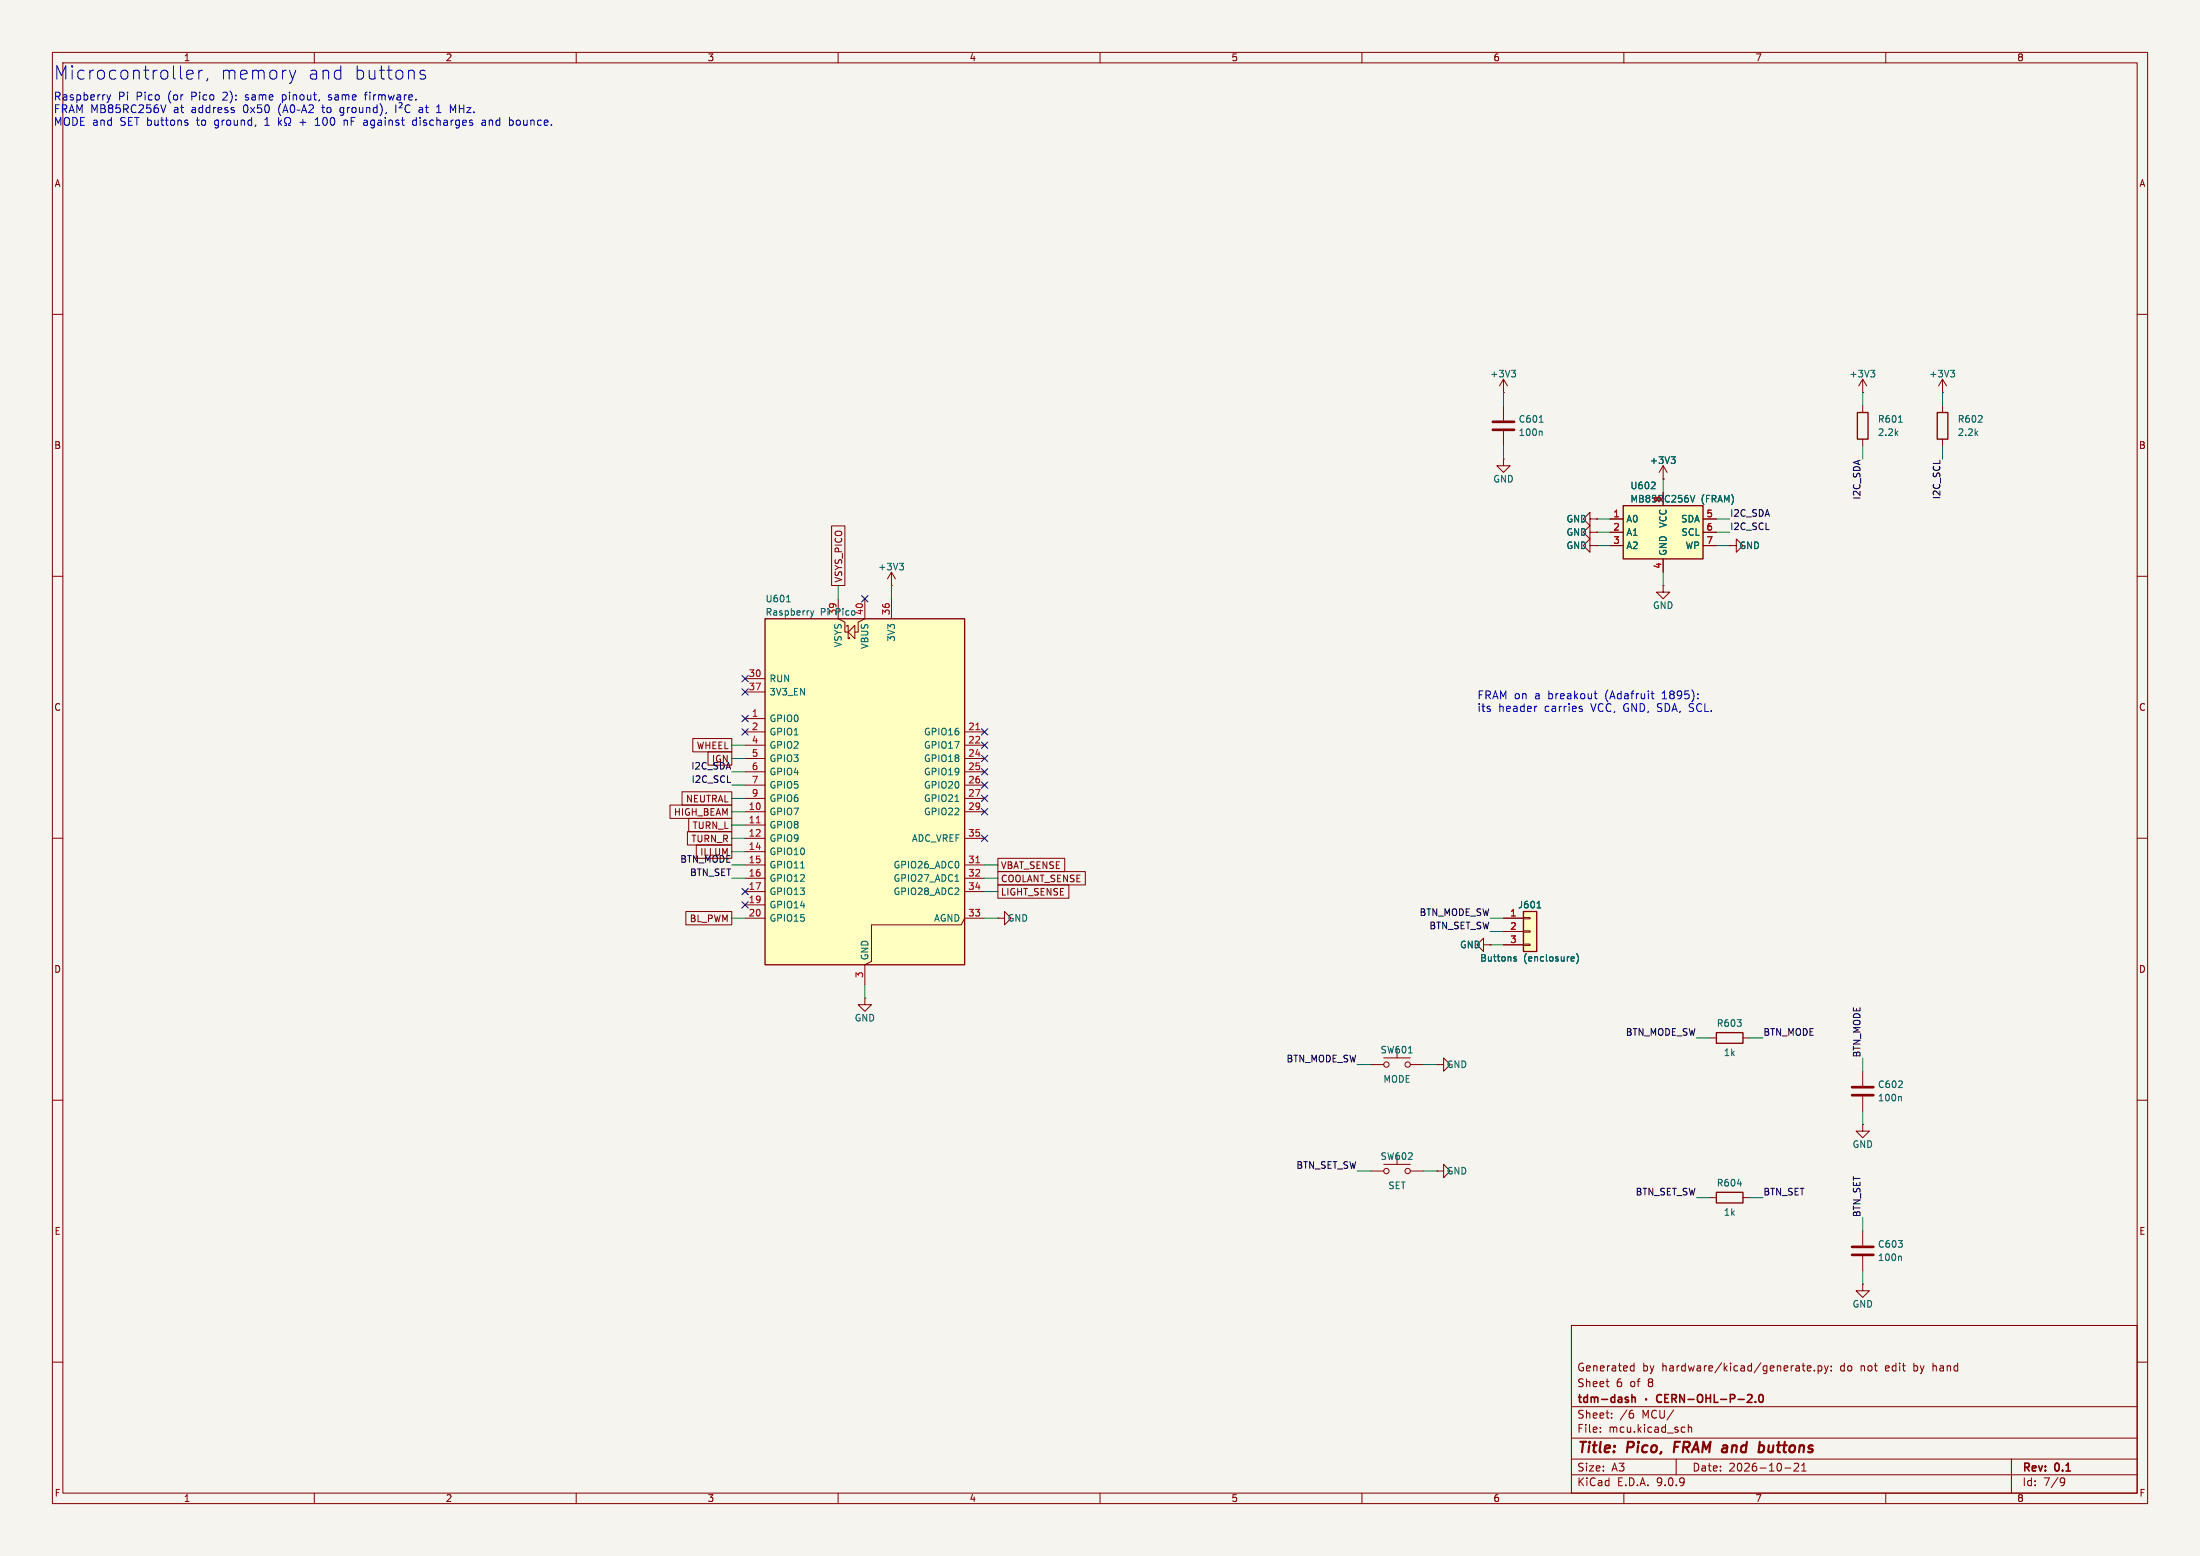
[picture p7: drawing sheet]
<svg xmlns="http://www.w3.org/2000/svg" width="420mm" height="297mm" viewBox="0 0 420 297" stroke-linecap="round" stroke-linejoin="round" font-family="sans-serif">
<path d="M0 0h420v297h-420z" fill="#f5f4ef" stroke="#f5f4ef" stroke-width=".19"/>
<g fill="none" stroke="#840000" stroke-width=".19">
<path d="M10 10h400v277h-400zM12 12h396v273h-396zM60 10v2M110 10v2M160 10v2M210 10v2M260 10v2M310 10v2M360 10v2M10 60h2M408 60h2M10 110h2"/>
<path d="M303.5 101.6v-1.3l-1.2 1.3 1.2 1.3v-1.3h1.3M304.8 101.6h.1M408 110h2M10 160h2M408 160h2M190.5 175.3h1.3v-1.3l1.2 1.3-1.2 1.2v-1.2M190.5 175.3h.1M10 210h2M408 210h2M300 253h108v32h-108zM10 260h2M300 278.5h108"/>
<path d="M300 274.5h108M300 268.5h108M305.5 273.2v.2M305.5 272.5v.1M306.6 263.7h.6M307 264.7h.2M307.7 270.5v.2M307.7 269.8v.1M311.4 261.6h.5M311.4 260.8h.5M311.4 269.2h.3M311.6 269.8l.3 .2v.4l-.3 .3"/>
<path d="M311.9 260.2v1.5M320 278.5v3M321.2 272.4l.5 .1M321.7 273.3l-.5 .1M322.3 272.5l.2-.1 .4 .1v.9M322.3 271.9v1.5M342.5 279.4l.6-.1 .2 .1 .1 .3-1 1.1h1M343.9 279.7l.5-.4v1.5M344 260.7h.6M344.2 260.2v1.3l.4 .2M345 261.2l.7-.2v-.2l-.5-.1-.2 .2 .1 .7h.6M346.4 261.5v.2"/>
<path d="M347.1 260.8l.4-.1 .3 .3-.1 .6h-.6M347.1 260.7v1.5M348.3 260.7l.4 1M348.7 261.7l-.4 .5M349 260.7l-.3 1M349.6 261.5v.2M349.6 260.8v.1M369 260.2v1.5M369.1 260.8h-.1M384 278.5v6.5M408 260h2M60 285v2"/>
<path d="M110 285v2M160 285v2M210 285v2M260 285v2M300 281.5h108M310 285v2M340.7 280.2h1.2M343.9 280.8h.9M360 285v2M393.6 282.1l.5 .1a.99 .99 0 0 1-.4 1.4h-.3M394.2 282.7l-.3 .3h-.3"/>
</g>
<path d="M319.8 275.2l-.3 2M336.5 275.9l.3 .4-.2 .7" fill="none" stroke="#840000" stroke-width=".4"/>
<g fill="none" stroke="#840000" stroke-width=".3">
<path d="M311.5 266.2v1.5M311.5 266.8l.3-.1 .3 .1 .1 .9M314.3 267v.2M317.2 266.3a.6 .6 0 0 0-.8 0 .6 .6 0 0 0-.1 .7 .56 .56 0 0 0 .2 .6 .56 .56 0 0 0 .7-.1M317.8 266.9h.5M318.5 266.2h-.7v1.5h.7M319.2 267l.7-.1 .1-.2v-.4l-.2-.1h-.6v1.5M319.5 267l.5 .7M321.5 266.2v1.5l-.8-1.5v1.5M322.3 267.1h1.1M324.3 266.3a.5 .5 0 0 1 .5-.1 .5 .5 0 0 1 .2 .5v.5a.5 .5 0 0 1-.5 .5 .5 .5 0 0 1-.5-.5v-.5zM325.7 266.9h.8"/>
<path d="M325.7 266.2v1.5M326.5 266.2v1.5M327.3 266.2v1.5h.7M328.5 267.1h1.1M330.3 267l.7-.1 .2-.2-.1-.4-.2-.1h-.6v1.5M331.8 267.1h1.2M333.6 266.3l.6-.1 .2 .1 .1 .3-1 1.1h1M335.1 267.5v.2M335.9 266.3l.2-.1a.8 .8 0 0 1 .5 .7 .8 .8 0 0 1-.5 .8l-.2-.2-.1-.4z"/>
</g>
<path d="M146 118.1h38.1v66.1h-38.1z" fill="#ffffc2"/>
<path d="M146 118.1h38.1v66.1h-38.1z" fill="none" stroke="#840000" stroke-width=".25"/>
<g fill="none" stroke="#840000" stroke-width=".19">
<path d="M160 114.3v3.8l1.3 .6v2h.6M161.7 119.6v-.2h.2v2.5h.3v-.2M165.1 114.3v3.8l-1.3 .6v2h-.6M170.2 114.3v3.8M142.2 129.5h3.8M142.2 132.1h3.8M142.2 137.2h3.8M142.2 139.7h3.8M161.9 120.7l1.3-1.3v2.5zM184.1 139.7h3.9M142.2 142.2h3.8M142.2 144.8h3.8"/>
<path d="M142.2 147.3h3.8M142.2 149.9h3.8M142.2 152.4h3.8M142.2 154.9h3.8M142.2 157.5h3.8M184.1 142.2h3.9M184.1 144.8h3.9M184.1 147.3h3.9M184.1 149.9h3.9M184.1 152.4h3.9M184.1 154.9h3.9M142.2 160h3.8"/>
<path d="M142.2 162.6h3.8M142.2 165.1h3.8M142.2 167.6h3.8M142.2 170.2h3.8M142.2 172.7h3.8M142.2 175.3h3.8M184.1 160h3.9M184.1 165.1h3.9M184.1 167.6h3.9M184.1 170.2h3.9M188 175.3h-3.9l-.6 1.2h-17.1v7l-1.3 .7v3.8M165.1 190.5v1.3h1.3l-1.3 1.2-1.3-1.2h1.3"/>
<path d="M165.1 190.5h.1"/>
</g>
<path d="M186.3 139.3h.7M144.4 157.1h.7M186.3 164.7h.7" fill="none" stroke="#a90000" stroke-width=".19"/>
<path d="M150.2 114.9h.7M154.7 116.6l.4 .8M155.1 117.4l-.4 .4M155.4 116.6l-.3 .8M182.3 153h.7M152.8 165.7h.8M182.3 168.2h.7" fill="none" stroke="#006464" stroke-width=".19"/>
<path d="M290.8 174h2.6v7.6h-2.6z" fill="#ffffc2"/>
<path d="M290.8 174h2.6v7.6h-2.6zM327.7 197.1h5v2h-5zM327.7 227.6h5v2h-5z" fill="none" stroke="#840000" stroke-width=".25"/>
<g fill="none" stroke="#840000" stroke-width=".19">
<path d="M287 175.3h3.8M287 177.8h3.8M290.8 175.1h1.3v.3h-1.3zM290.8 177.7h1.3v.2h-1.3zM283.2 180.3v-1.2l-1.3 1.2 1.3 1.3v-1.3h1.3M284.5 180.3h.1M287 180.3h3.8M290.8 180.2h1.3v.3h-1.3zM326.4 198.1h1.3M332.7 198.1h1.3M261.6 203.2h2.6M264.2 201.9h5"/>
<path d="M266.7 200.2v1.7M269.2 203.2h2.6M274.3 203.2h1.3v-1.3l1.3 1.3-1.3 1.3v-1.3M274.3 203.2h.1M355.6 214.6v1.3h1.3l-1.3 1.3-1.3-1.3h1.3M355.6 214.6h.1M355.6 204.5v2.8M355.6 209.3v2.8M261.6 223.5h2.6M264.2 222.2h5M266.7 220.5v1.7M269.2 223.5h2.6"/>
<path d="M274.3 223.5h1.3v-1.3l1.3 1.3-1.3 1.3v-1.3M274.3 223.5h.1M326.4 228.6h1.3M332.7 228.6h1.3M355.6 234.9v2.8M355.6 239.8v2.8M355.6 245.1v1.3h1.3l-1.3 1.2-1.3-1.2h1.3M355.6 245.1h.1"/>
<circle cx="264.7" cy="203.2" r=".51"/>
<circle cx="268.7" cy="203.2" r=".51"/>
<circle cx="264.7" cy="223.5" r=".51"/>
<circle cx="268.7" cy="223.5" r=".51"/>
</g>
<path d="M293.4 173.3h.8M289 182.9l.5 .3-.2 .3-.3-.1M289.5 182.7l-.3-.1-.2 .2M300.1 182.6l.4 .1v.2l-.6 .1M300.5 183.4l-.4 .1M301 182a1.46 1.46 0 0 1 0 1.9M268.9 201h.7M362.8 209.3l.2 .2v.6M331.7 226h.8M362.8 239.8l.2 .1v.7" fill="none" stroke="#006464" stroke-width=".19"/>
<path d="M353.6 207.5h4M353.6 209h4M353.6 238h4M353.6 239.5h4" fill="none" stroke="#840000" stroke-width=".51"/>
<path d="M309.9 96.5h15.2v10.2h-15.2z" fill="#ffffc2"/>
<path d="M354.6 78.7h2v5.1h-2zM369.8 78.7h2.1v5.1h-2.1zM309.9 96.5h15.2v10.2h-15.2z" fill="none" stroke="#840000" stroke-width=".25"/>
<g fill="none" stroke="#840000" stroke-width=".19">
<path d="M287 74.9h.1M287 72.4l-.7 1.3M287 72.4l.8 1.3M287 72.4v2.5M287 77.5v2.8M355.6 74.9h.1M355.6 72.4v2.5M355.6 77.5v1.2M355.6 72.4l-.8 1.3M355.6 72.4l.8 1.3M370.8 74.9h.1M370.8 72.4v2.5"/>
<path d="M370.8 77.5v1.2M370.8 72.4l-.7 1.3M370.8 72.4l.8 1.3M287 87.6v1.3h1.3l-1.3 1.3-1.3-1.3h1.3M287 87.6h.1M287 82.3v2.8M303.5 99.1v-1.3l-1.2 1.3 1.2 1.2v-1.2h1.3M304.8 99.1h.1M307.3 99.1h2.6M317.5 91.4h.1M317.5 88.9v2.5M317.5 94v2.5"/>
<path d="M317.5 88.9l-.8 1.3M317.5 88.9l.8 1.3M325.1 99.1h2.6M355.6 83.8v1.3M370.8 83.8v1.3M158.7 100.4h2.6v11.4h-2.6zM170.2 111.8h.1M170.2 109.2l-.8 1.3M170.2 109.2l.7 1.3M170.2 109.2v2.6M303.5 104.1v-1.2l-1.2 1.2 1.2 1.3v-1.3h1.3M304.8 104.1h.1"/>
<path d="M304.8 101.6h.1M307.3 101.6h2.6M307.3 104.1h2.6M317.5 111.8v1.2h1.3l-1.3 1.3-1.3-1.3h1.3M317.5 111.8h.1M317.5 106.7v2.5M325.1 101.6h2.6M325.1 104.1h2.6M330.2 104.1h1.3v-1.2l1.2 1.2-1.2 1.3v-1.3M330.2 104.1h.1M127.9 153.7h11.8v2.5h-11.8zM130.2 151.1h9.5v2.6h-9.5z"/>
<path d="M131.2 158.7h8.5v2.6h-8.5zM131.5 156.2h8.2v2.6h-8.2zM132.3 141h7.4v2.5h-7.4zM135.2 143.5h4.5v2.6h-4.5zM130.9 174h8.8v2.5h-8.8zM132.9 161.3h6.8v2.5h-6.8zM190.5 163.8h12.8v2.6h-12.8zM190.5 168.9h13.6v2.6h-13.6zM190.5 166.4h16.7v2.5h-16.7zM287 175.3h3.8M287 177.8h3.8M284.5 180.3h.1"/>
<path d="M287 180.3h3.8"/>
</g>
<g fill="none" stroke="#006464" stroke-width=".19">
<path d="M288.5 70.7h.8l-.4 .5M289.1 71.2l.2 .2v.3l-.2 .3M357.1 70.7h.8l-.4 .5M357.7 71.2l.2 .2v.3l-.2 .3M372.4 70.7h.7l-.4 .5M372.9 71.2l.2 .2v.3l-.2 .3M293.9 80.6h.7M294.2 82.3l.2 .2v.6M315.2 93.3h.8M315.9 92.1v.5M319 87.2h.8l-.4 .5M319.6 87.7l.2 .2v.3l-.2 .3"/>
<path d="M322.7 94.6l.4 1.2 .4-1.2M362.4 80.6h.8M171.7 107.5h.8l-.4 .5M172.2 108l.3 .2v.3l-.3 .3M293.4 173.3h.8M289 182.9l.5 .3-.2 .3-.3-.1M289.5 182.7l-.3-.1-.2 .2M300.1 182.6l.4 .1v.2l-.6 .1M300.5 183.4l-.4 .1M301 182a1.46 1.46 0 0 1 0 1.9"/>
</g>
<path d="M285 80.5h4.1M285 82h4.1" fill="none" stroke="#840000" stroke-width=".51"/>
<g fill="none" stroke="#009600" stroke-width=".19">
<path d="M287 74.9v2.6M355.6 74.9v2.6M370.8 74.9v2.6M287 85.1v2.5M304.8 99.1h2.5M317.5 91.4v2.6M327.7 99.1h2.5M355.6 85.1v2.5M370.8 85.1v2.5M160 111.8v2.5M170.2 111.8v2.5M304.8 104.1h2.5"/>
<path d="M304.8 101.6h2.5M317.5 109.2v2.6M327.7 104.1h2.5M327.7 101.6h2.5M139.7 157.5h2.5M139.7 154.9h2.5M139.7 152.4h2.5M139.7 149.9h2.5M139.7 147.3h2.5M139.7 144.8h2.5M139.7 142.2h2.5M139.7 167.6h2.5"/>
<path d="M139.7 165.1h2.5M139.7 162.6h2.5M139.7 160h2.5M139.7 175.3h2.5M188 167.6h2.5M188 165.1h2.5M188 175.3h2.5M188 170.2h2.5M284.5 175.3h2.5M284.5 177.8h2.5M165.1 188v2.5M284.5 180.3h2.5"/>
<path d="M323.8 198.1h2.6M334 198.1h2.5M259.1 203.2h2.5M271.8 203.2h2.5M355.6 201.9v2.6M355.6 212.1v2.5M259.1 223.5h2.5M271.8 223.5h2.5M323.8 228.6h2.6M334 228.6h2.5M355.6 232.4v2.5M355.6 242.6v2.5"/>
</g>
<g fill="none" stroke="#000084" stroke-width=".19">
<path d="M164.5 113.7l1.2 1.2M165.7 113.7l-1.2 1.2M141.6 139.1l1.2 1.2M141.6 136.6l1.2 1.2M141.6 131.5l1.2 1.2M141.6 128.9l1.2 1.2M142.8 139.1l-1.2 1.2M142.8 136.6l-1.2 1.2M142.8 131.5l-1.2 1.2M142.8 128.9l-1.2 1.2M187.4 139.1l1.2 1.2M188.6 139.1l-1.2 1.2"/>
<path d="M187.4 141.6l1.2 1.2M187.4 144.2l1.2 1.2M187.4 146.7l1.2 1.2M187.4 149.3l1.2 1.2M187.4 151.8l1.2 1.2M187.4 154.3l1.2 1.2M187.4 159.4l1.2 1.2M188.6 141.6l-1.2 1.2M188.6 144.2l-1.2 1.2M188.6 146.7l-1.2 1.2M188.6 149.3l-1.2 1.2M188.6 151.8l-1.2 1.2"/>
<path d="M188.6 154.3l-1.2 1.2M188.6 159.4l-1.2 1.2M141.6 169.6l1.2 1.2M141.6 172.1l1.2 1.2M142.8 169.6l-1.2 1.2M142.8 172.1l-1.2 1.2"/>
</g>
<g fill="none" stroke="#0000c2" stroke-width=".19">
<path d="M20.4 18.1l.4 1M20.8 19.1l-.4 .5M21.1 18.1l-.3 1M35.7 14.3l1.2-.3-.2-.5-.7-.1-.3 .4v.9l.1 .3 .2 .1 .7-.1M38 13.4v1.7M38.7 13.4a.65 .65 0 0 0-.7 .5M39.7 15l-.3 .5M53.6 19.8a1.72 1.72 0 0 0 0 2.3M53.9 18.1v1.5M53.9 19l.1 .1M54 18.1l-.1 .1M56.5 13.4l-.6 1.7"/>
<path d="M62.7 19l.4 .1M62.9 18.1l-.2 .2 .2 .3M69.5 18.1h.6M70.1 17.6l-.3 .2v1.3M81.1 13.5l-.6-.1-.3 .4 .1 .3 .8 .3 .2 .2-.2 .4-.2 .1-.7-.1M31.7 20l-.5 1.5M35.7 23.4l.2 .2-.2 .3M35.7 22.9l.1 .1M50.5 23.9h.9M50.7 22.8l-.2 .1M53.2 22.4v1.5M53.3 23.4l.5 .5"/>
<path d="M53.8 22.9l-.6 .6M54 21.5l.5-1.5 .5 1.5M54.1 21.1h.7M54.3 23.9h.4v-.3a.64 .64 0 0 1-.3-.8 .64 .64 0 0 1 .9-.3 .69 .69 0 0 1-.2 1.1v.3h.4M55.4 20.6l.1 .6 .3 .3 .3-.1 .2-.8M56.7 21h.6M57.3 23.4h1.1M57.5 21.5l.5-1.5 .5 1.5M57.7 21.1h.7M59.8 20.4l-.9 1.1h.9M60.2 23.9h.8M60.2 22.9l.4-.5v1.5"/>
<path d="M61.8 22.6a.81 .81 0 0 0 .3 1.3l.2-.1 .2-.4-.2-.8M63.2 22.6a.81 .81 0 0 0 .3 1.3l.3-.1 .1-.4-.1-.8M65.6 20.6l-.4-.1-.3 .3 .1 .6h.6M65.6 20.5v1.2l-.3 .3-.3-.1M65.7 22.9v1M66.3 23l-.4-.1-.2 .2M66.3 20.5v1M66.8 20.5l-.3 .1-.2 .2M67.3 20.7l.2-.2 .4 .2 .1 .5-.2 .2-.3 .1-.2-.1zM68.6 20.5l.1 .9 .3 .1 .3-.1M69.3 20.5v1M69.9 22.9l.2 .2"/>
<path d="M70 20.7l.2-.2 .3 .1 .1 .9M70 20.5v1M70.1 23.9h-.5M70.1 23.3l-.5 .1M72 20.6l-.5-.1-.2 .3 .1 .6h.6M72 20v1.5M72.8 20.2a1.75 1.75 0 0 1-.3 1.9M73.8 21.4l-.2 .3M75.5 20v1.5M76.7 20.1l-.5 .5h.6M77.5 20.2a.73 .73 0 0 0-.1 .9 .73 .73 0 0 0 .8 .3h.1M79.5 23l-.5-.1-.2 .3 .1 .7h.6"/>
<path d="M79.5 22.4v1.5M80.5 20.5l-.5 .1M80.5 20.9h-.3a.29 .29 0 0 0-.2 .3 .29 .29 0 0 0 .2 .3h.3M83.3 21.5h.9M83.3 20.4l.5-.4v1.5M87 20l-.5 1.1-.5-1.1v1.5M92 23h.6l.1 .9M92.7 23.3l-.5 .1a.29 .29 0 0 0-.2 .2 .29 .29 0 0 0 .2 .3h.5M97.7 22.9l.3 .3v.4l-.3 .3M293.3 134.8h.1M301.7 134.8l.3 .1M301.7 135.3l.3 .1 .1 .2-.2 .2h-.3"/>
<path d="M304.3 132.4h.6M304.5 131.9v1.3l.4 .2M315.2 132.4h.6M315.4 131.9v1.3l.4 .2"/>
</g>
<g font-size="3.5" fill="#0000c2">
<text x="10.2" y="15.4">Microcontroller,</text>
<text x="41.9" y="15.4">memory</text>
<text x="58.6" y="15.4">and</text>
<text x="67.3" y="15.4">buttons</text>
</g>
<g font-size="2.8" fill="#840000">
<text x="301" y="277.9">Title:</text>
<text x="310.6" y="277.9">Pico,</text>
<text x="320.4" y="277.9">FRAM and</text>
<text x="338.2" y="277.9">buttons</text>
</g>
<g font-size="2.1" fill="#0000c2">
<text x="10.2" y="19.5">Raspberry</text>
<text x="10.2" y="21.9">FRAM MB85RC256V</text>
<text x="22.5" y="19.5">Pi</text>
<text x="26" y="19.5">Pico</text>
<text x="32.2" y="19.5">(or</text>
<text x="33.2" y="21.9">at</text>
<text x="36.7" y="21.9">address</text>
<text x="36.8" y="19.5">Pico</text>
<text x="42.9" y="19.5">2):</text>
<text x="46.7" y="21.9">0x50</text>
<text x="47.4" y="19.5">same</text>
<text x="54.5" y="19.5">pinout,</text>
<text x="62.1" y="21.9">to</text>
<text x="63.6" y="19.5">same</text>
<text x="70.7" y="19.5">firmware.</text>
<text x="81" y="21.9">at</text>
<text x="87.2" y="21.9">MHz.</text>
<text x="10.2" y="24.3">MODE and</text>
<text x="23" y="24.3">SET buttons</text>
<text x="37.9" y="24.3">to</text>
<text x="41.4" y="24.3">ground,</text>
<text x="51.1" y="24.3">1</text>
<text x="58.1" y="24.3">+</text>
<text x="66.8" y="24.3">nF</text>
<text x="70.7" y="24.3">against</text>
<text x="80.3" y="24.3">discharges</text>
<text x="93.6" y="24.3">and</text>
<text x="99" y="24.3">bounce.</text>
<text x="281.9" y="133.8">FRAM on</text>
<text x="281.9" y="136.2">its</text>
<text x="286" y="136.2">header</text>
<text x="293" y="133.8">a</text>
<text x="294.9" y="136.2">carries</text>
<text x="295.7" y="133.8">breakout</text>
<text x="303.9" y="136.2">VCC, GND, SDA, SCL.</text>
<text x="306.7" y="133.8">(Adafruit</text>
<text x="317.7" y="133.8">1895):</text>
</g>
<g font-size="2.1" fill="#840000">
<text x="301" y="262">Generated</text>
<text x="313.5" y="262">by</text>
<text x="317.3" y="262">hardware/kicad/generate.py:</text>
<text x="351.5" y="262">do</text>
<text x="355.5" y="262">not</text>
<text x="360.3" y="262">edit</text>
<text x="365.9" y="262">by</text>
<text x="369.7" y="262">hand</text>
<text x="301" y="268.2">tdm-dash</text>
<text x="301" y="265">Sheet</text>
<text x="308.5" y="265">6</text>
<text x="311.2" y="265">of</text>
<text x="314.7" y="265">8</text>
<text x="301" y="273.7">File:</text>
<text x="301" y="271">Sheet:</text>
<text x="307.1" y="273.7">mcu.kicad_sch</text>
<text x="309.2" y="271">/6</text>
<text x="313.5" y="271">MCU/</text>
<text x="301" y="281.1">Size:</text>
<text x="307.6" y="281.1">A3</text>
<text x="323" y="281.1">Date:</text>
<text x="330" y="281.1">2026-10-21</text>
<text x="386" y="281.3">Rev:</text>
<text x="392.4" y="281.3">0.1</text>
<text x="301" y="283.9">KiCad</text>
<text x="308.7" y="283.9">E.D.A.</text>
<text x="316.3" y="283.9">9.0.9</text>
<text x="386" y="283.9">Id:</text>
<text x="390.1" y="283.9">7/9</text>
</g>
<g font-size="1.8" fill="#840000">
<text x="35" y="11.9">1</text>
<text x="85" y="11.9">2</text>
<text x="135" y="11.9">3</text>
<text x="185" y="11.9">4</text>
<text x="235" y="11.9">5</text>
<text x="285" y="11.9">6</text>
<text x="335" y="11.9">7</text>
<text x="385" y="11.9">8</text>
<text x="10.3" y="35.9">A</text>
<text x="408.3" y="35.9">A</text>
<text x="10.3" y="85.9">B</text>
<text x="408.2" y="85.9">B</text>
<text x="161" y="111.3" transform="rotate(-90 161 111.3)">VSYS_PICO</text>
<text x="10.3" y="135.9">C</text>
<text x="408.2" y="135.9">C</text>
<text x="132.9" y="143.2">WHEEL</text>
<text x="128.6" y="155.9">HIGH_BEAM</text>
<text x="130.9" y="153.4">NEUTRAL</text>
<text x="131.9" y="161">TURN_R</text>
<text x="132.1" y="158.4">TURN_L</text>
<text x="191" y="166.1">VBAT_SENSE</text>
<text x="191" y="171.1">LIGHT_SENSE</text>
<text x="191" y="168.6">COOLANT_SENSE</text>
<text x="131.6" y="176.2">BL_PWM</text>
<text x="10.3" y="185.9">D</text>
<text x="408.2" y="185.9">D</text>
<text x="10.3" y="235.9">E</text>
<text x="408.3" y="235.9">E</text>
<text x="10.3" y="285.9">F</text>
<text x="35" y="286.9">1</text>
<text x="85" y="286.9">2</text>
<text x="135" y="286.9">3</text>
<text x="185" y="286.9">4</text>
<text x="235" y="286.9">5</text>
<text x="285" y="286.9">6</text>
<text x="335" y="286.9">7</text>
<text x="385" y="286.9">8</text>
<text x="408.3" y="285.9">F</text>
</g>
<g font-size="1.8" fill="#006464">
<text x="284.4" y="72.2">+3V3</text>
<text x="353" y="72.2">+3V3</text>
<text x="368.2" y="72.2">+3V3</text>
<text x="289.8" y="80.9">C601</text>
<text x="289.8" y="83.4">100n</text>
<text x="358.4" y="80.9">R601</text>
<text x="358.4" y="83.4">2.2k</text>
<text x="373.6" y="80.9">R602</text>
<text x="373.6" y="83.4">2.2k</text>
<text x="314.9" y="88.7">+3V3</text>
<text x="285" y="92.3">GND</text>
<text x="311.2" y="93.6">U602</text>
<text x="299" y="99.9">GND</text>
<text x="310.4" y="99.9">A0</text>
<text x="311.2" y="96.1">MB85RC256V</text>
<text x="318.4" y="100.9" transform="rotate(-90 318.4 100.9)">VCC</text>
<text x="320.8" y="99.9">SDA</text>
<text x="324.7" y="96.1">(FRAM)</text>
<text x="299" y="102.5">GND</text>
<text x="299" y="105">GND</text>
<text x="310.4" y="102.5">A1</text>
<text x="310.4" y="105">A2</text>
<text x="318.4" y="106.2" transform="rotate(-90 318.4 106.2)">GND</text>
<text x="320.9" y="102.5">SCL</text>
<text x="321.7" y="105">WP</text>
<text x="332" y="105">GND</text>
<text x="167.5" y="109.1">+3V3</text>
<text x="146.1" y="117.7">Raspberry</text>
<text x="146.1" y="115.2">U601</text>
<text x="156.6" y="117.7">Pi</text>
<text x="159.6" y="117.7">Pico</text>
<text x="159.8" y="117.5" transform="rotate(-90 159.8 117.5)">39</text>
<text x="164.8" y="117.5" transform="rotate(-90 164.8 117.5)">40</text>
<text x="315.5" y="116.4">GND</text>
<text x="160.9" y="123.7" transform="rotate(-90 160.9 123.7)">VSYS</text>
<text x="166" y="124" transform="rotate(-90 166 124)">VBUS</text>
<text x="171" y="122.6" transform="rotate(-90 171 122.6)">3V3</text>
<text x="146.8" y="130.4">RUN</text>
<text x="146.8" y="132.9">3V3_EN</text>
<text x="146.8" y="138">GPIO0</text>
<text x="146.8" y="140.6">GPIO1</text>
<text x="146.8" y="143.1">GPIO2</text>
<text x="176.3" y="140.6">GPIO16</text>
<text x="176.3" y="143.1">GPIO17</text>
<text x="146.8" y="145.6">GPIO3</text>
<text x="146.8" y="148.2">GPIO4</text>
<text x="176.3" y="145.6">GPIO18</text>
<text x="176.3" y="148.2">GPIO19</text>
<text x="146.8" y="150.7">GPIO5</text>
<text x="146.8" y="153.3">GPIO6</text>
<text x="146.8" y="155.8">GPIO7</text>
<text x="176.3" y="150.7">GPIO20</text>
<text x="176.3" y="153.3">GPIO21</text>
<text x="176.3" y="155.8">GPIO22</text>
<text x="146.8" y="158.3">GPIO8</text>
<text x="146.8" y="160.9">GPIO9</text>
<text x="174" y="160.9">ADC_VREF</text>
<text x="146.8" y="163.4">GPIO10</text>
<text x="146.8" y="166">GPIO11</text>
<text x="170.5" y="166">GPIO26_ADC0</text>
<text x="146.8" y="168.5">GPIO12</text>
<text x="146.8" y="171">GPIO13</text>
<text x="146.8" y="173.6">GPIO14</text>
<text x="170.5" y="168.5">GPIO27_ADC1</text>
<text x="170.5" y="171">GPIO28_ADC2</text>
<text x="289.7" y="173.6">J601</text>
<text x="146.8" y="176.1">GPIO15</text>
<text x="178.2" y="176.1">AGND</text>
<text x="192.3" y="176.1">GND</text>
<text x="166" y="183.4" transform="rotate(-90 166 183.4)">GND</text>
<text x="278.6" y="181.2">GND</text>
<text x="282.5" y="183.7">Buttons</text>
<text x="290.8" y="183.7">(enclosure)</text>
<text x="163.1" y="195.2">GND</text>
<text x="327.6" y="196.2">R603</text>
<text x="263.5" y="201.3">SW601</text>
<text x="329" y="201.8">1k</text>
<text x="264" y="206.9">MODE</text>
<text x="276.1" y="204.1">GND</text>
<text x="358.4" y="207.9">C602</text>
<text x="358.4" y="210.4">100n</text>
<text x="263.5" y="221.6">SW602</text>
<text x="353.6" y="219.3">GND</text>
<text x="264.9" y="227.2">SET</text>
<text x="276.1" y="224.4">GND</text>
<text x="327.6" y="226.7">R604</text>
<text x="329" y="232.3">1k</text>
<text x="358.4" y="238.4">C603</text>
<text x="358.4" y="240.9">100n</text>
<text x="353.6" y="249.8">GND</text>
</g>
<g font-size="1.8" fill="#a90000">
<text x="317.2" y="96" transform="rotate(-90 317.2 96)">8</text>
<text x="307.9" y="98.8">1</text>
<text x="307.9" y="101.3">2</text>
<text x="325.7" y="98.8">5</text>
<text x="325.7" y="101.3">6</text>
<text x="307.9" y="103.9">3</text>
<text x="325.7" y="103.9">7</text>
<text x="317.2" y="108.7" transform="rotate(-90 317.2 108.7)">4</text>
<text x="169.9" y="117.5" transform="rotate(-90 169.9 117.5)">36</text>
<text x="142.8" y="129.3">30</text>
<text x="142.8" y="131.8">37</text>
<text x="143.4" y="136.9">1</text>
<text x="143.4" y="139.4">2</text>
<text x="143.4" y="142">4</text>
<text x="184.7" y="139.4">21</text>
<text x="184.7" y="142">22</text>
<text x="143.4" y="144.5">5</text>
<text x="143.4" y="147.1">6</text>
<text x="143.4" y="149.6">7</text>
<text x="184.7" y="144.5">24</text>
<text x="184.7" y="147.1">25</text>
<text x="184.7" y="149.6">26</text>
<text x="142.8" y="154.7">10</text>
<text x="143.4" y="152.1">9</text>
<text x="184.7" y="152.1">27</text>
<text x="184.7" y="154.7">29</text>
<text x="142.8" y="157.2">11</text>
<text x="142.8" y="159.8">12</text>
<text x="184.7" y="159.8">35</text>
<text x="142.8" y="162.3">14</text>
<text x="142.8" y="164.8">15</text>
<text x="142.8" y="167.4">16</text>
<text x="184.7" y="164.8">31</text>
<text x="184.7" y="167.4">32</text>
<text x="142.8" y="169.9">17</text>
<text x="142.8" y="172.5">19</text>
<text x="184.7" y="169.9">34</text>
<text x="142.8" y="175">20</text>
<text x="184.7" y="175">33</text>
<text x="288.2" y="175">1</text>
<text x="288.2" y="177.5">2</text>
<text x="288.2" y="180.1">3</text>
<text x="164.8" y="186.8" transform="rotate(-90 164.8 186.8)">3</text>
</g>
<g font-size="1.8" fill="#0f0f0f">
<text x="355.3" y="95.5" transform="rotate(-90 355.3 95.5)">I2C_SDA</text>
<text x="370.5" y="95.4" transform="rotate(-90 370.5 95.4)">I2C_SCL</text>
<text x="330.2" y="101.3">I2C_SCL</text>
<text x="330.2" y="98.7">I2C_SDA</text>
<text x="131.9" y="147">I2C_SDA</text>
<text x="131.9" y="149.5">I2C_SCL</text>
<text x="135.8" y="145.7">IGN</text>
<text x="129.8" y="164.8">BTN_MODE</text>
<text x="131.6" y="167.3">BTN_SET</text>
<text x="133.6" y="163.5">ILLUM</text>
<text x="270.9" y="174.9">BTN_MODE_SW</text>
<text x="272.8" y="177.5">BTN_SET_SW</text>
<text x="310.3" y="197.8">BTN_MODE_SW</text>
<text x="336.5" y="197.8">BTN_MODE</text>
<text x="245.5" y="202.9">BTN_MODE_SW</text>
<text x="355.3" y="201.9" transform="rotate(-90 355.3 201.9)">BTN_MODE</text>
<text x="247.4" y="223.2">BTN_SET_SW</text>
<text x="312.2" y="228.3">BTN_SET_SW</text>
<text x="336.5" y="228.3">BTN_SET</text>
<text x="355.3" y="232.4" transform="rotate(-90 355.3 232.4)">BTN_SET</text>
</g>
</svg>
